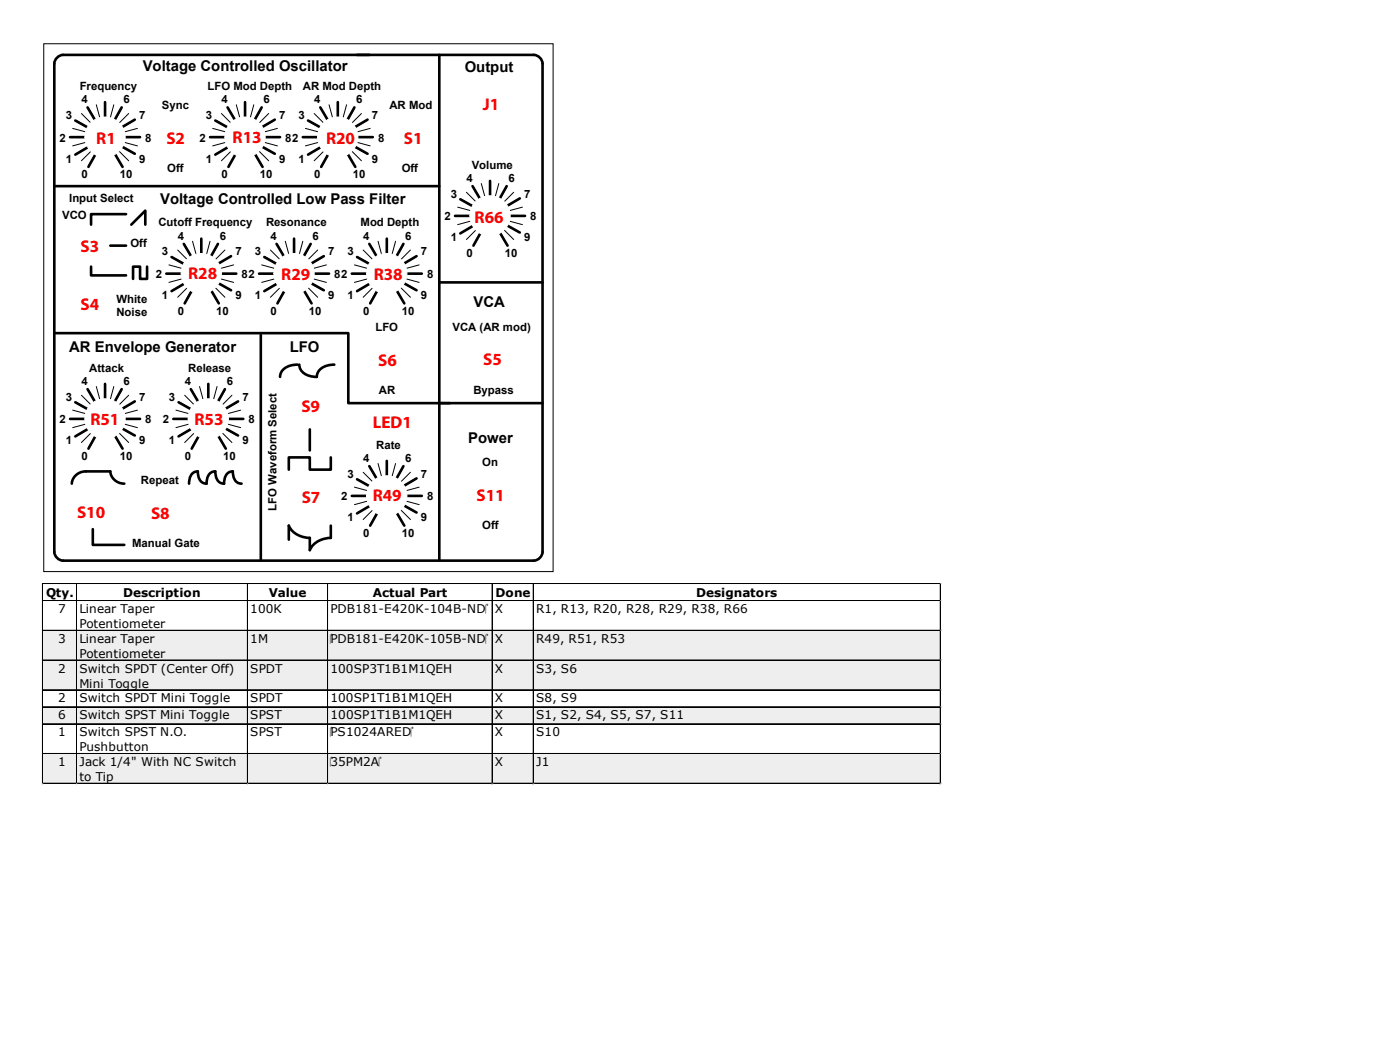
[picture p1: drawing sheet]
<svg xmlns="http://www.w3.org/2000/svg" width="406mm" height="305mm" viewBox="0 0 406 305" stroke-linecap="round" stroke-linejoin="round" font-family="sans-serif">
<g fill="none" stroke="#000" stroke-width=".76">
<path d="M16.8 16.5l1.5-.6h136.7a2.73 2.73 0 0 1 2.5 2.6v141.7a2.73 2.73 0 0 1-2.5 2.5h-136.7a2.73 2.73 0 0 1-2.5-2.5v-141.7a2.63 2.63 0 0 1 1-2zM127.5 15.9v146.8M20.3 39.8h20.4M21.9 35l17.2 9.6M25.4 31.2l10.2 17.2M30.5 29.7v10.1M35.3 31.2l-9.6 17.2M39.1 34.7l-17.2 10.2M61 39.8h20.3M62.5 35l8.6 4.8M66.1 31.2l10.1 17.2M71.1 29.7v10.1"/>
<path d="M71.1 39.8l8.7 4.8M76 31.2l-9.7 17.2M79.8 34.7l-17.3 10.2M87.9 39.8h20.3M89.4 35l17.3 9.6M93 31.2l10.1 17.2M98.1 39.8l-8.7 5.1M98.1 29.7v10.1M102.9 31.2l-9.7 17.2M106.7 34.7l-8.6 5.1M15.8 54h111.7M133.6 57.8l17.3 9.7"/>
<path d="M137.2 54l10.1 17.3M142.3 52.5v10.2M147.1 54l-4.8 8.7M150.9 57.6l-8.6 5.1M26.4 77.4v2.5h10.2M32 71.3h4.6M36.6 62.2h-10.2v3M38.1 65.2l4.1-4.1v4.1M42.7 77.4v3.6h-2v-3.6h-2.1v3.6M48.3 79.4h20.3M49.8 74.6l17.3 9.7M53.4 70.8l10.1 17.3"/>
<path d="M58.4 69.3v10.1M63.3 70.8l-9.7 17.3M67.1 74.4l-17.3 10.1M75.2 79.4h20.3M76.7 74.6l17.3 9.7M80.3 70.8l10.1 17.3M85.4 69.3v10.1M90.2 70.8l-9.7 17.3M94 74.4l-17.3 10.1M102.1 79.4h20.3M103.6 74.6l17.3 9.7M107.2 70.8l10.2 17.3"/>
<path d="M112.3 79.4l-4.8 8.7M112.3 79.4l-8.7 5.1M112.3 69.3v10.1M117.1 70.8l-4.8 8.6M120.9 74.4l-8.6 5M132.1 62.7h20.3M142.3 62.7l-4.9 8.6M142.3 62.7l-8.7 5.1M15.8 96.7h85.3v20.3h29.5M75.7 97.2v65.5M127.5 82h30M21.9 116.8l8.6 4.8"/>
<path d="M25.4 113l10.2 17.2M30.5 111.4v10.2M35.3 113l-9.6 17.2M39.1 116.5l-8.6 5.1M51.8 116.8l17.3 9.6M55.4 113l10.1 17.2M60.5 111.4v10.2M65.3 113l-9.7 17.2M69.1 116.5l-8.6 5.1M86.4 105.9a4.4 4.4 0 0 0-5.1 3.5M86.9 105.9a4 4 0 0 0 4.1 3.5h1a4 4 0 0 1 4.1-3.5h.9M127.5 117h30"/>
<path d="M20.3 121.6h20.4M30.5 121.6l-8.6 5.1M30.5 121.6l8.6 4.8M50.3 121.6h20.3M60.5 121.6l-8.7 5.1M89.9 124.6v6.1M96 132.8v3.5h-6.1v-3.5h-6.1v3.5M103.6 139.1l8.7 4.9M107.2 135.3l10.2 17.3M112.3 133.8v10.2M117.1 135.3l-9.6 17.3M120.9 138.9l-17.3 10.1"/>
<path d="M20.8 140.4a3.9 3.9 0 0 1 4.1-3.6h7.1a3.9 3.9 0 0 0 4.1 3.6M26.9 153.6v4.6h9.2M54.9 140.4a2.98 2.98 0 0 1 2.5-3.6 2.98 2.98 0 0 0 2.6 3.6 2.98 2.98 0 0 1 2.5-3.6 2.98 2.98 0 0 0 2.5 3.6 2.98 2.98 0 0 1 2.6-3.6 2.98 2.98 0 0 0 2.5 3.6M96 152.6v3.5a6.7 6.7 0 0 0-6.1 3.6v-3.6a6.7 6.7 0 0 1-6.1-3.5v4.1M102.1 144h20.3M112.3 144l8.6 4.8"/>
</g>
<g fill="none" stroke="#000" stroke-width=".29">
<path d="M12.7 12.7h147.9v153.2h-147.9zM20.6 39.8h19.8M21.1 37.3l18.8 5.1M22.1 35l16.8 9.6M23.6 33l13.8 13.7M25.7 31.4l9.6 16.8M28 30.4l2.5 9.4M30.5 29.9v9.9M33 30.4l-2.5 9.4M35.3 31.4l-9.6 16.8M37.4 33l-13.8 13.7M38.9 35l-16.8 9.6"/>
<path d="M39.9 37.3l-18.8 5.1M61.2 39.8h19.8M61.7 37.3l18.8 5.1M62.8 35l8.3 4.8M64.3 33l13.7 13.7M66.3 31.4l9.7 16.8M68.6 30.4l2.5 9.4M71.1 29.9v9.9M71.1 39.8l8.4 4.8M73.7 30.4l-2.6 9.4M76 31.4l-9.7 16.8M78 33l-13.7 13.7"/>
<path d="M79.5 35l-16.7 9.6M80.5 37.3l-18.8 5.1M88.2 39.8h19.8M88.7 37.3l18.8 5.1M89.7 35l16.7 9.6M91.2 33l13.7 13.7M93.2 31.4l9.7 16.8M95.5 30.4l2.6 9.4M98.1 29.9v9.9M100.6 30.4l-2.5 9.4M102.9 31.4l-9.7 16.8M104.9 33l-13.7 13.7"/>
<path d="M106.4 35l-16.7 9.6M107.5 37.3l-18.8 5.1M133.9 57.8l16.7 9.7M135.4 55.8l13.7 13.7M137.4 54.3l9.7 16.8M139.7 53.3l2.6 9.4M142.3 52.8v9.9M144.8 53.3l-2.5 9.4M147.1 54.3l-9.7 16.8M149.1 55.8l-13.7 13.7M150.6 57.8l-8.3 4.9M48.5 79.4h19.8"/>
<path d="M49 76.9l18.8 5.1M50.1 74.6l16.7 9.7M51.6 72.6l6.8 6.8M53.6 71.1l9.7 16.7M55.9 70l2.5 9.4M58.4 79.4l-9.4 2.6M58.4 69.5v9.9M58.4 79.4l6.9 6.9M61 70l-2.6 9.4M63.3 71.1l-9.7 16.7M65.3 72.6l-13.7 13.7M66.8 74.6l-16.7 9.7"/>
<path d="M67.8 76.9l-9.4 2.5M75.5 79.4h19.8M76 76.9l18.8 5.1M77 74.6l16.7 9.7M78.5 72.6l6.9 6.8M80.5 71.1l9.7 16.7M82.8 70l2.6 9.4M85.4 69.5v9.9M85.4 79.4l6.8 6.9M87.9 70l-2.5 9.4M90.2 71.1l-9.7 16.7M92.2 72.6l-13.7 13.7"/>
<path d="M93.7 74.6l-16.7 9.7M94.8 76.9l-18.8 5.1M102.4 79.4h19.8M102.9 76.9l18.8 5.1M103.9 74.6l8.4 4.8M105.4 72.6l6.9 6.8M107.5 71.1l9.6 16.7M109.7 70l2.6 9.4M112.3 69.5v9.9M112.3 79.4l8.4 4.9M112.3 79.4l6.8 6.9M114.8 70l-2.5 9.4"/>
<path d="M117.1 71.1l-9.6 16.7M119.1 72.6l-13.7 13.7M120.7 74.6l-16.8 9.7M121.7 76.9l-18.8 5.1M132.4 62.7h19.8M132.9 60.1l18.8 5.1M142.3 62.7l-8.4 4.8M151.7 60.1l-18.8 5.1M21.1 119.1l18.8 5M22.1 116.8l8.4 4.8M23.6 114.7l13.8 13.8M25.7 113.2l9.6 16.8"/>
<path d="M28 112.2l2.5 9.4M30.5 111.7v9.9M33 112.2l-2.5 9.4M35.3 113.2l-9.6 16.8M37.4 114.7l-13.8 13.8M38.9 116.8l-16.8 9.6M39.9 119.1l-18.8 5M51.1 119.1l18.8 5M52.1 116.8l16.8 9.6M53.6 114.7l13.7 13.8M55.6 113.2l9.7 16.8M57.9 112.2l2.6 9.4"/>
<path d="M60.5 111.7v9.9M63 112.2l-2.5 9.4M65.3 113.2l-9.7 16.8M67.3 114.7l-13.7 13.8M68.9 116.8l-16.8 9.6M69.9 119.1l-9.4 2.5M20.6 121.6h19.8M30.5 121.6l8.4 4.8M50.6 121.6h19.8M60.5 121.6l-9.4 2.5M103.9 139.1l16.8 9.7M105.4 137.1l13.7 13.7"/>
<path d="M107.5 135.6l9.6 16.7M109.7 134.6l2.6 9.4M112.3 134v10M114.8 134.6l-2.5 9.4M117.1 135.6l-4.8 8.4M119.1 137.1l-13.7 13.7M120.7 139.1l-16.8 9.7M102.4 144h19.8M102.9 141.4l18.8 5.1M112.3 144l-4.8 8.3M121.7 141.4l-18.8 5.1"/>
</g>
<g fill="#fff" stroke="#fff" stroke-width=".29">
<circle cx="71.1" cy="39.8" r="5.8"/>
<circle cx="58.4" cy="79.4" r="5.8"/>
<circle cx="85.3" cy="79.4" r="5.8"/>
<circle cx="112.3" cy="79.4" r="5.8"/>
<circle cx="112.3" cy="143.9" r="5.8"/>
<circle cx="142.2" cy="62.6" r="5.8"/>
<circle cx="60.4" cy="121.6" r="5.8"/>
<circle cx="98" cy="39.8" r="5.8"/>
<circle cx="30.5" cy="39.8" r="5.8"/>
<circle cx="30.5" cy="121.6" r="5.8"/>
</g>
<path d="M12.5 169.6h260.6v13.6h-260.6z" fill="#fff"/>
<path d="M12.5 183h260.6v17.4h-260.6z" fill="#eee"/>
<path d="M12.5 200.2h260.6v5.2h-260.6z" fill="#fff"/>
<path d="M12.5 205.2h260.6v5.1h-260.6z" fill="#eee"/>
<path d="M12.5 210.1h260.6v8.8h-260.6z" fill="#fff"/>
<path d="M12.5 218.7h260.6v8.9h-260.6z" fill="#eee"/>
<g fill="#e0e0e0">
<path d="M12.3 169.4h.2z"/>
<path d="M22.2 169.4h.2z"/>
<path d="M71.8 169.4h.2z"/>
<path d="M95.1 169.4h.2z"/>
<path d="M142.8 169.4h.2z"/>
<path d="M154.8 169.4h.2z"/>
</g>
<path d="M12.5 169.4h260.6M12.5 169.5h260.6" fill="none" stroke="#000" stroke-width=".29"/>
<path d="M272.9 169.4h.2z" fill="#e0e0e0"/>
<g fill="none" stroke="#000" stroke-width=".29">
<path d="M12.3 169.4v58.2M12.4 169.4v58.2M12.5 174.3h260.6M12.5 174.4h260.6M22.2 169.6v58M22.3 169.6v58M71.8 169.6v58M71.9 169.6v58M95.1 169.6v58M95.2 169.6v58M142.8 169.6v58M142.9 169.6v58"/>
<path d="M154.8 169.6v58M154.9 169.6v58M272.9 169.6v58M273 169.6v58M12.5 183h260.6M12.5 191.6h260.6M12.5 183.1h260.6M12.5 191.7h260.6M12.5 200.2h260.6M12.5 205.2h260.6M12.5 210.1h260.6M12.5 218.7h260.6"/>
<path d="M12.5 200.3h260.6M12.5 205.3h260.6M12.5 210.2h260.6M12.5 218.8h260.6M12.5 227.4h260.6M12.5 227.5h260.6"/>
</g>
<path d="M12.3 227.6v.2" fill="none" stroke="#e0e0e0" stroke-width=".29"/>
<path d="M12.3 227.6h.2z" fill="#e0e0e0"/>
<path d="M22.2 227.6v.2" fill="none" stroke="#e0e0e0" stroke-width=".29"/>
<path d="M22.2 227.6h.2z" fill="#e0e0e0"/>
<path d="M71.8 227.6v.2" fill="none" stroke="#e0e0e0" stroke-width=".29"/>
<path d="M71.8 227.6h.2z" fill="#e0e0e0"/>
<path d="M95.1 227.6v.2" fill="none" stroke="#e0e0e0" stroke-width=".29"/>
<path d="M95.1 227.6h.2z" fill="#e0e0e0"/>
<path d="M142.8 227.6v.2" fill="none" stroke="#e0e0e0" stroke-width=".29"/>
<path d="M142.8 227.6h.2z" fill="#e0e0e0"/>
<path d="M154.8 227.6v.2" fill="none" stroke="#e0e0e0" stroke-width=".29"/>
<path d="M154.8 227.6h.2z" fill="#e0e0e0"/>
<path d="M272.9 227.6v.2" fill="none" stroke="#e0e0e0" stroke-width=".29"/>
<path d="M272.9 227.6h.2z" fill="#e0e0e0"/>
<path d="M273.1 169.4h.3" fill="none" stroke="#e0e0e0" stroke-width=".29"/>
<path d="M273.1 169.4l.1 .2z" fill-rule="evenodd" fill="#e0e0e0"/>
<path d="M273.1 174.3h.3" fill="none" stroke="#e0e0e0" stroke-width=".29"/>
<path d="M273.1 174.3l.1 .2z" fill-rule="evenodd" fill="#e0e0e0"/>
<path d="M273.1 183h.3" fill="none" stroke="#e0e0e0" stroke-width=".29"/>
<path d="M273.1 183l.1 .2z" fill-rule="evenodd" fill="#e0e0e0"/>
<path d="M273.1 191.6h.3" fill="none" stroke="#e0e0e0" stroke-width=".29"/>
<path d="M273.1 191.6l.1 .2z" fill-rule="evenodd" fill="#e0e0e0"/>
<path d="M273.1 200.2h.3" fill="none" stroke="#e0e0e0" stroke-width=".29"/>
<path d="M273.1 200.2l.1 .2z" fill-rule="evenodd" fill="#e0e0e0"/>
<path d="M273.1 205.2h.3" fill="none" stroke="#e0e0e0" stroke-width=".29"/>
<path d="M273.1 205.2l.1 .2z" fill-rule="evenodd" fill="#e0e0e0"/>
<path d="M273.1 210.1h.3" fill="none" stroke="#e0e0e0" stroke-width=".29"/>
<path d="M273.1 210.1l.1 .2z" fill-rule="evenodd" fill="#e0e0e0"/>
<path d="M273.1 218.7h.3" fill="none" stroke="#e0e0e0" stroke-width=".29"/>
<path d="M273.1 218.7l.1 .2z" fill-rule="evenodd" fill="#e0e0e0"/>
<path d="M273.1 227.4h.3" fill="none" stroke="#e0e0e0" stroke-width=".29"/>
<path d="M273.1 227.4l.1 .2z" fill-rule="evenodd" fill="#e0e0e0"/>
<g font-size="4.9" fill="#f00">
<text x="140.2" y="32">J1</text>
<text x="28" y="41.7">R1</text>
<text x="48.3" y="41.7">S2</text>
<text x="67.5" y="41.4">R13</text>
<text x="94.6" y="41.7">R20</text>
<text x="117.2" y="41.7">S1</text>
<text x="137.8" y="64.6">R66</text>
<text x="23.4" y="73.1">S3</text>
<text x="54.6" y="80.9">R28</text>
<text x="81.7" y="81.3">R29</text>
<text x="108.5" y="81.2">R38</text>
<text x="23.4" y="89.9">S4</text>
<text x="109.8" y="106.2">S6</text>
<text x="140.3" y="105.9">S5</text>
<text x="87.5" y="119.6">S9</text>
<text x="26.2" y="123.5">R51</text>
<text x="56.5" y="123.3">R53</text>
<text x="108.2" y="124.3">LED1</text>
<text x="87.6" y="145.9">S7</text>
<text x="108.2" y="145.3">R49</text>
<text x="138.3" y="145.5">S11</text>
<text x="22.4" y="150.3">S10</text>
<text x="43.9" y="150.6">S8</text>
</g>
<g font-size="4.3">
<text x="41.4" y="20.5">Voltage Controlled Oscillator</text>
<text x="134.9" y="21">Output</text>
<text x="46.5" y="59.1">Voltage Controlled Low Pass Filter</text>
<text x="137.4" y="89.1">VCA</text>
<text x="20.1" y="102.3">AR Envelope Generator</text>
<text x="84.1" y="102.3">LFO</text>
<text x="135.9" y="128.7">Power</text>
</g>
<g font-size="3.5">
<text x="13.4" y="173.3">Qty.</text>
<text x="35.8" y="173.3">Description</text>
<text x="78" y="173.3">Value</text>
<text x="108.3" y="173.3">Actual Part</text>
<text x="143.9" y="173.3">Done</text>
<text x="202.1" y="173.3">Designators</text>
<text x="16.9" y="178">7</text>
<text x="23" y="178">Linear Taper</text>
<text x="72.6" y="178">100K</text>
<text x="95.9" y="178">PDB181-E420K-104B-ND‎</text>
<text x="143.7" y="178">X</text>
<text x="155.6" y="178">R1, R13, R20, R28, R29, R38, R66</text>
<text x="23" y="182.3">Potentiometer</text>
<text x="16.9" y="186.7">3</text>
<text x="23" y="186.7">Linear Taper</text>
<text x="23" y="191">Potentiometer</text>
<text x="72.6" y="186.7">1M</text>
<text x="95.9" y="186.2">‎</text>
<text x="95.9" y="186.7">PDB181-E420K-105B-ND‎</text>
<text x="143.7" y="186.7">X</text>
<text x="155.6" y="186.7">R49, R51, R53</text>
<text x="16.9" y="195.3">2</text>
<text x="23" y="195.3">Switch SPDT (Center Off)</text>
<text x="72.6" y="195.3">SPDT</text>
<text x="95.9" y="195.3">100SP3T1B1M1QEH</text>
<text x="143.7" y="195.3">X</text>
<text x="155.6" y="195.3">S3, S6</text>
<text x="16.9" y="203.9">2</text>
<text x="23" y="203.9">Switch SPDT Mini Toggle</text>
<text x="23" y="199.6">Mini Toggle</text>
<text x="72.6" y="203.9">SPDT</text>
<text x="95.9" y="203.9">100SP1T1B1M1QEH</text>
<text x="143.7" y="203.9">X</text>
<text x="155.6" y="203.9">S8, S9</text>
<text x="16.9" y="208.9">6</text>
<text x="23" y="208.9">Switch SPST Mini Toggle</text>
<text x="72.6" y="208.9">SPST</text>
<text x="95.9" y="208.9">100SP1T1B1M1QEH</text>
<text x="143.7" y="208.9">X</text>
<text x="155.6" y="208.9">S1, S2, S4, S5, S7, S11</text>
<text x="16.9" y="213.8">1</text>
<text x="23" y="213.8">Switch SPST N.O.</text>
<text x="72.6" y="213.8">SPST</text>
<text x="95.9" y="213.4">‎</text>
<text x="95.9" y="213.8">PS1024ARED‎</text>
<text x="143.7" y="213.8">X</text>
<text x="155.6" y="213.8">S10</text>
<text x="23" y="218.1">Pushbutton</text>
<text x="16.9" y="222.4">1</text>
<text x="23" y="222.4">Jack 1/4&quot; With NC Switch</text>
<text x="23" y="226.7">to Tip</text>
<text x="95.9" y="222">‎</text>
<text x="95.9" y="222.4">35PM2A‎</text>
<text x="143.7" y="222.4">X</text>
<text x="155.6" y="222.4">J1</text>
</g>
<g font-size="3.3">
<text x="23.1" y="26.1">Frequency</text>
<text x="23.6" y="29.9">4</text>
<text x="35.8" y="29.9">6</text>
<text x="60.2" y="26.1">LFO Mod Depth</text>
<text x="64.3" y="29.9">4</text>
<text x="76.5" y="29.9">6</text>
<text x="87.9" y="26.1">AR Mod Depth</text>
<text x="91.2" y="29.9">4</text>
<text x="103.4" y="29.9">6</text>
<text x="19.1" y="34.5">3</text>
<text x="40.4" y="34.5">7</text>
<text x="47" y="31.7">Sync</text>
<text x="59.7" y="34.5">3</text>
<text x="81" y="34.5">7</text>
<text x="86.6" y="34.5">3</text>
<text x="108" y="34.5">7</text>
<text x="113" y="31.7">AR Mod</text>
<text x="17.3" y="41.1">2</text>
<text x="42.2" y="41.1">8</text>
<text x="57.9" y="41.1">2</text>
<text x="82.8" y="41.1">82</text>
<text x="109.7" y="41.1">8</text>
<text x="19.1" y="47.2">1</text>
<text x="40.4" y="47.2">9</text>
<text x="59.7" y="47.2">1</text>
<text x="81" y="47.2">9</text>
<text x="86.6" y="47.2">1</text>
<text x="108" y="47.2">9</text>
<text x="23.6" y="51.7">0</text>
<text x="34.8" y="51.7">10</text>
<text x="48.5" y="50">Off</text>
<text x="64.3" y="51.7">0</text>
<text x="75.5" y="51.7">10</text>
<text x="91.2" y="51.7">0</text>
<text x="102.4" y="51.7">10</text>
<text x="116.6" y="50">Off</text>
<text x="135.4" y="52.8">4</text>
<text x="136.9" y="49">Volume</text>
<text x="147.6" y="52.8">6</text>
<text x="20.1" y="58.6">Input Select</text>
<text x="130.8" y="57.3">3</text>
<text x="152.2" y="57.3">7</text>
<text x="18.1" y="63.7">VCO</text>
<text x="46" y="65.7">Cutoff Frequency</text>
<text x="77.2" y="65.7">Resonance</text>
<text x="104.7" y="65.7">Mod Depth</text>
<text x="129" y="63.9">2</text>
<text x="153.9" y="63.9">8</text>
<text x="37.9" y="71.8">Off</text>
<text x="51.6" y="69.5">4</text>
<text x="63.8" y="69.5">6</text>
<text x="78.5" y="69.5">4</text>
<text x="90.7" y="69.5">6</text>
<text x="105.4" y="69.5">4</text>
<text x="117.6" y="69.5">6</text>
<text x="130.8" y="70">1</text>
<text x="152.2" y="70">9</text>
<text x="47" y="74.1">3</text>
<text x="68.3" y="74.1">7</text>
<text x="73.9" y="74.1">3</text>
<text x="95.3" y="74.1">7</text>
<text x="100.9" y="74.1">3</text>
<text x="122.2" y="74.1">7</text>
<text x="135.4" y="74.6">0</text>
<text x="146.6" y="74.6">10</text>
<text x="45.2" y="80.7">2</text>
<text x="70.1" y="80.7">82</text>
<text x="97" y="80.7">82</text>
<text x="124" y="80.7">8</text>
<text x="33.8" y="88.1">White</text>
<text x="47" y="86.8">1</text>
<text x="68.3" y="86.8">9</text>
<text x="73.9" y="86.8">1</text>
<text x="95.3" y="86.8">9</text>
<text x="100.9" y="86.8">1</text>
<text x="122.2" y="86.8">9</text>
<text x="33.8" y="91.6">Noise</text>
<text x="51.6" y="91.4">0</text>
<text x="62.8" y="91.4">10</text>
<text x="78.5" y="91.4">0</text>
<text x="89.7" y="91.4">10</text>
<text x="105.4" y="91.4">0</text>
<text x="116.6" y="91.4">10</text>
<text x="109" y="96.2">LFO</text>
<text x="131.3" y="96.2">VCA (AR mod)</text>
<text x="25.9" y="107.9">Attack</text>
<text x="54.6" y="107.9">Release</text>
<text x="23.6" y="111.7">4</text>
<text x="35.8" y="111.7">6</text>
<text x="53.6" y="111.7">4</text>
<text x="65.8" y="111.7">6</text>
<text x="19.1" y="116.3">3</text>
<text x="40.4" y="116.3">7</text>
<text x="49" y="116.3">3</text>
<text x="70.4" y="116.3">7</text>
<text x="110" y="114.5">AR</text>
<text x="137.4" y="114.5">Bypass</text>
<text x="17.3" y="122.9">2</text>
<text x="42.2" y="122.9">8</text>
<text x="47.3" y="122.9">2</text>
<text x="72.2" y="122.9">8</text>
<text x="19.1" y="129">1</text>
<text x="40.4" y="129">9</text>
<text x="49" y="129">1</text>
<text x="70.4" y="129">9</text>
<text x="109.2" y="130.2">Rate</text>
<text x="23.6" y="133.5">0</text>
<text x="34.8" y="133.5">10</text>
<text x="53.6" y="133.5">0</text>
<text x="64.8" y="133.5">10</text>
<text x="105.4" y="134">4</text>
<text x="117.6" y="134">6</text>
<text x="140" y="135.3">On</text>
<text x="40.9" y="140.4">Repeat</text>
<text x="100.9" y="138.6">3</text>
<text x="122.2" y="138.6">7</text>
<text x="80.3" y="148.3" transform="rotate(-90 80.3 148.3)">LFO Waveform Select</text>
<text x="99.1" y="145.2">2</text>
<text x="124" y="145.2">8</text>
<text x="100.9" y="151.3">1</text>
<text x="105.4" y="155.9">0</text>
<text x="116.6" y="155.9">10</text>
<text x="122.2" y="151.3">9</text>
<text x="140" y="153.6">Off</text>
<text x="38.4" y="158.7">Manual Gate</text>
</g>
</svg>
